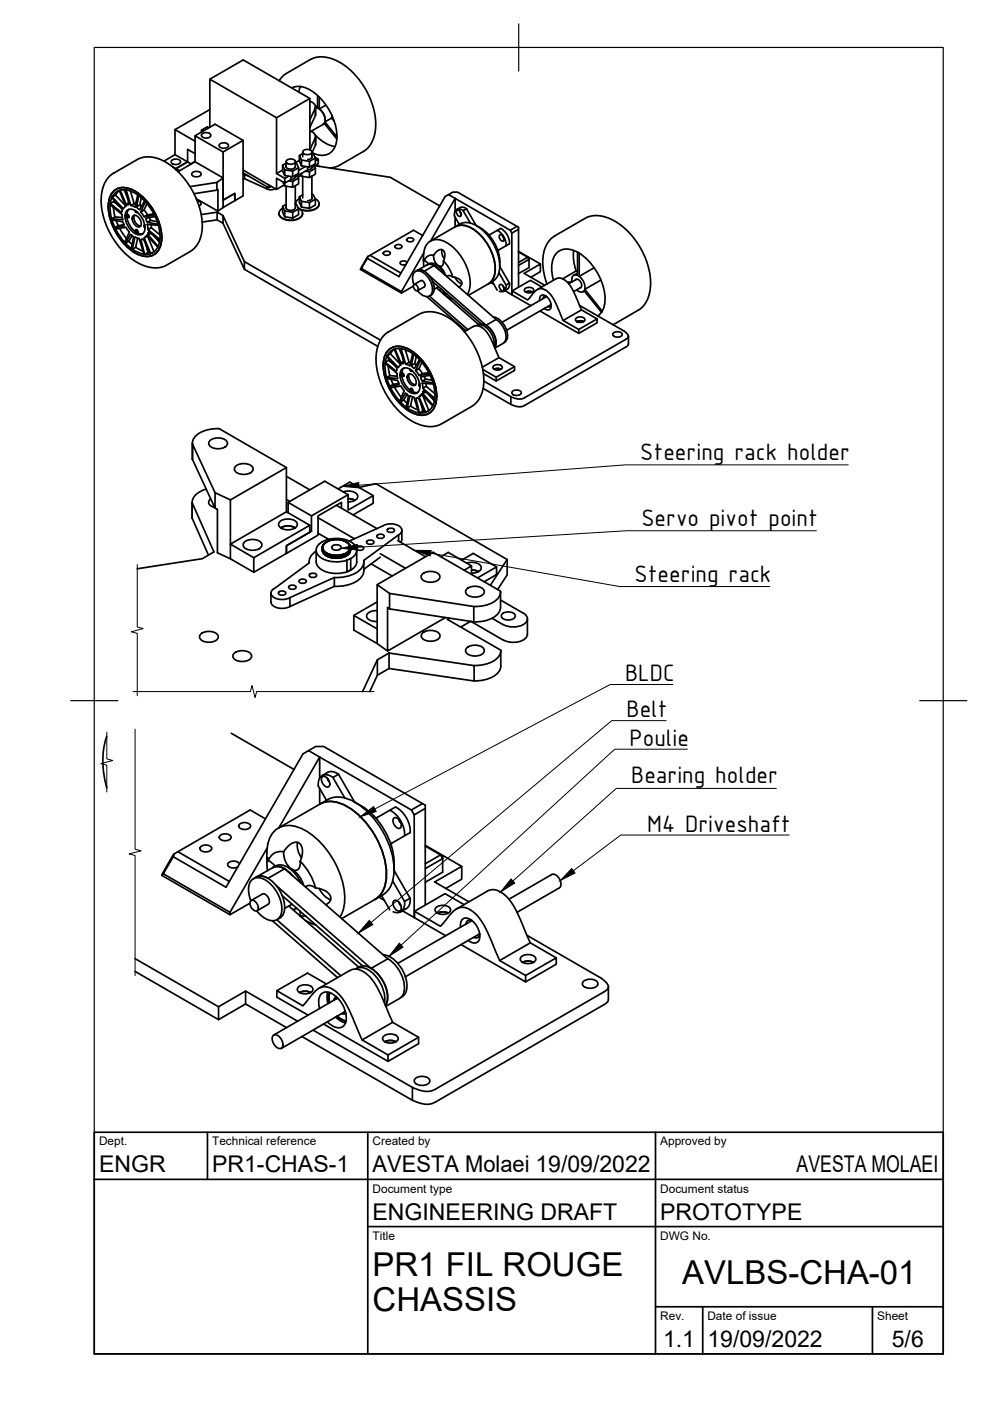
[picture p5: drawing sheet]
<svg xmlns="http://www.w3.org/2000/svg" width="210mm" height="297mm" viewBox="0 0 210 297" stroke-linecap="round" stroke-linejoin="round" font-family="sans-serif">
<!-- layer: Visible -->
<g fill="none" stroke="#000" stroke-width=".36">
<path d="M44.5 16.8l7.1-4.1 14.1 8.2v10.9l1.2-2.7v1.6l-.8 1.8h.3l.5 1v1.2l-1.3 .7M59.2 17.1l.8-1 .7-.5 5.1-3 1.4-.5h1.7l1.4 .3 1.3 .6 2.1 1.3 1.9 1.9 2 2.8 1.4 3.2 .6 2.6v2.7l-.6 2.4-.9 1.3-.9 .8-5.4 3.2-.9 .3-1.1 .1M61.9 18.6a4.4 4.4 0 0 1 4.4 .8 12 12 0 0 1 5 10.9 3.1 3.1 0 0 1-4.3 2.4l-.8-.3M63.7 18.3l-.3 1.2M23.2 37.4l.8-.6 5.2-3 1.6-.5h1.6l1.4 .4 1.4 .7 1.7 1.2 1.7 1.7 1.6 2.1 1.4 2.6 .8 2.2 .4 2.3v2.5l-.5 1.9-.8 1.4-1 .9-5.3 3.1-1.6 .5-1.7-.1-1.5-.4-1.7-.9-1.5-1-1.7-1.7-1.5-2.1-1.2-2.3-1-2.7-.3-2.3v-2.2l.6-2.2zM36.4 34.1a1.25 1.25 0 0 1 1.9 .2 1.16 1.16 0 0 1-2 0zM37.1 32.8l2.7 1.5M37.1 27.5l4.3 2.4M39.8 34.3l.7 .5M39.8 34.3l-2.5 1.5-.8-.5M40.3 39.6l5.7-.9v1.6M40.7 36.7a1.25 1.25 0 0 1 2 .2 1.16 1.16 0 0 1-2.1 0z"/>
<path d="M41.4 32.6l-1.6-.9v2.6l-2.5 1.5v.2v-.2l.8 .4M41.4 34.3l5.9 3.4v4.7M41.4 28.8l4.2-2.5 5.9 3.5-4.2 2.4M41.4 34.3l-3.7 2.1M41.4 34.2l-.9 .5M42.8 28.5a1.25 1.25 0 0 1 1.9 .2 1.16 1.16 0 0 1-2 0zM43.1 27.8l-.4-.2v.4M44 26.9l-1.3 .7M44 26.9l.2 .3M44.5 27v-10.2l14.1 8.2v11.8l1.8 1M44.5 23.2l-7.4 4.3v5.3l-2.3 1.4M46.5 30.6a1.25 1.25 0 0 1 2 .3 1.16 1.16 0 0 1-2.1 0z"/>
<path d="M47.3 37.7l-1.3 1M51.5 36.1l7.1 4.1v-2.4l1.8 1v.6l1.7 .3v-1.2l-.9-.2M51.5 29.8v11.7l-1.7 1.1v-1.6l-2.5 1.4v-10.2l-5.9-3.4v5.5M51.5 36.7l5.5 3.1M51.9 37h-.3M51.9 37.9h-.3M52.8 37.4l-.9-.4v.9l4.7 2.1v-.4M57 39.2v.6l.5-.3M58.3 40l-.8 .2-.9-.2M59.9 36.1l-1.3 .7M59.9 35l.5 1M60 38.6l.4 .8"/>
<path d="M60.3 39.2l-1.7 1M60.4 36l1.7 .3v1.2l-1.7-.3zM60.7 34.6l-.8 .4v1.2l.5 1M60.7 34.3v1.2M60.7 39.5v4.7M60.7 35.1a.88 .88 0 0 0 1.3 .7l.3-.1 .3-.4M60.7 34.1a1.23 1.23 0 0 1 1.9 .2 1.14 1.14 0 0 1-1.9 0zM61.2 37.4l-.8 .4v1l1.3-.7M61.7 37.4v.7M62.1 36.3l1.2-.8v1.3l-1.2 .7M62.1 38.5l1.2-.8v1.3l-1.2 .7M62.6 34.3v1"/>
<path d="M62.6 37.2v.3M62.6 39.4v4.6M62.6 37.3l.1 .1M62.6 37.5a.89 .89 0 0 1-.9 .6M63.1 37.3l.2 .4M63.5 34l-.9 .5 .2 .1 .5 .9M63.8 37.2l-.6 .3M63.9 33.9l-.4-.9v1.2l.4 1v-1.3l1.7 .3M63.9 36.8v.6l-.2-.5M64.2 32.2v1M64.2 37.4v4.6M64.2 32.6l-.7 .4"/>
<path d="M64.2 32a1.23 1.23 0 0 1 1.9 .2 1.14 1.14 0 0 1-1.9 0zM64.8 35.3l-1.5 .8M64.8 36.3l.8 .1M65.2 36l-2.6 1.5v-.3M65.2 35.4v.6M65.7 25.4l1.2-2.6v1.7l-1.2 2.5M65.7 20.9l-7.1 4.1M65.7 21.5a1.56 1.56 0 0 1 1.2 1.3M66 27.8a1.4 1.4 0 0 1 .9 1.2M66.1 27.8l.1 .1M66.1 32.2v1.2M66.1 35.1v.5"/>
<path d="M66.1 37.3v4.8M66.1 35.3l.1 .1M66.1 33.1a.7 .7 0 0 1-.9 .7M66.2 35.5a.89 .89 0 0 1-1 .5M66.6 35.2l.3 .5v1.2l-1.3 .7M66.8 35.1l16 2.5 10.4 6.1M66.8 33.3l.7 .4M66.8 28.6l1.2 1.1 1.2 .8 1.8 .6M66.9 34.1l.6-.4v1l-1.3 .8v-.4M66.9 33.5l-1.3 .7v1.2l-1.7-.2M66.9 35.7l-1.3 .7v1.2l-1.7-.2M66.9 22.7v1.8"/>
<path d="M66.9 29v1.7M67 35l.8 .3M67.3 20.3v2.6M67.3 22.4l-.4 .3M67.3 22.9l-.4-.1a2.65 2.65 0 0 1 1.9 3.3l-.3 .2M67.7 20.6v2.5M67.7 23.1a2.95 2.95 0 0 1 1.2 2.7M68.5 26.3l.3-.2 2.6 3.3M68.5 26.4l-2.8 1.6M68.8 26.2l-.3 .2M69.1 22.3l-1.4 .8M70.4 24.5l-.1 .5"/>
<path d="M70.8 25.7l-.5-.7-1.4 .9 2.5 3.1M23.3 43.4l2.6 2.1 .1 1.1-2.3-.2 .7-.4M23.4 43.4v1.4l.3 1.6M23.7 41.9l-.3 1.2M23.7 41.9l2.2 2.5-.1 .4-.1 .2M23.7 46.6l2.3 .4 .3 .9-1.9 .3zM23.8 41.8l2.4 2.4 .5-.5M24.1 43.9l.3 2.1M24.1 40.6a3.6 3.6 0 0 1 4.5-.1 12.2 12.2 0 0 1 5.6 10.9 3.2 3.2 0 0 1-4.7 2.7 11.9 11.9 0 0 1-6.5-11.3l.3-.9zM24.2 42.4l-.1 .3M24.4 46l1.5 .1M24.5 48.5l2.2-.3 .7 1"/>
<path d="M24.5 41.4l-.7 .4M24.5 41.4l2.1 2.2M24.5 48.5l.9 1.5 1.1 1.4 .9-2.2M24.6 46.8l.5 1M25.3 40.4l-.8 1M25.3 43.7l-1.2-1-.7 .4 2.3 1.9 .1-.1M25.3 40.4l1.4 3.3M25.3 40.4l-1 .6-.5 .8M25.4 48.4l1.4 2.2M26.3 47.6l-1.2 .2-.7 .4M26.3 40.2l.7 1.5M26.7 40.3l1.5 .4 1 .6"/>
<path d="M26.8 40.3l.9 3.3 .7-.4-.8-2.7M26.8 44.8a1.47 1.47 0 0 1 2.3 .2 4 4 0 0 1 1.4 4.4 1.47 1.47 0 0 1-2.4-.2 4 4 0 0 1-1.3-4.4zM26.8 45.7l.3 .1v.3l-.3-.1zM26.9 46.1l.6 1.6 1.1 1.4M27.1 45.5l-.1 .1M27.1 45.5l-.3 .2M27.3 43l-.5 .3-1.3-3 1.1-.1 .8 3.1-.2 .1-.4-.1M27.3 46h.1M27.3 44.4l-.3 .5-.1 .8 .1-.2h.2l.2 .4v.2h-.3l.3-.2M27.3 51.2l.7 .6M27.7 49.7l.6 .6-.5 2.4-1.2-1.1zM27.7 43.6l.9 .3"/>
<path d="M28 49.9l-.7 1.3-.7 .4M28.1 52.8l1 .6 1.4 .5M28.3 45.7a1.57 1.57 0 0 1 1.4 2.4 1.57 1.57 0 0 1-1.4-2.4zM28.5 43.2h.3M28.5 45.6a1.77 1.77 0 0 0 1.3 2.3M28.7 44.6l.1 .4 .2-.1M28.7 48.9l.2 .2v.2l-.2-.1zM28.7 48.9l.2-.2h.1l.3 .4-.1 .2h-.2l.3 .2 1 .1M28.8 52.4l1.5 .9M28.9 48.7v.1M29 45h.2M29 48.7l-.3 .2"/>
<path d="M29.1 45h-.2M29.2 49.2h.1M29.2 41.3l-.6 2.6M29.2 50.5l-.4 1.9M29.3 49.2l-.4 .1M29.4 41.5l1.3 1.1M29.4 41.5l-.4 2.3 .7-.4 .3-1.5M29.5 50.6l1 3.3M29.5 50.6l-.9-.4-.5 2.6 .7-.4M29.7 43.4l.3 .4M29.8 44.9l.8 1.1M29.9 50.8l.3-.1 .3 .2 1.3 2.9"/>
<path d="M30.1 50.7l-.2 .1 .8 3.1M30.6 44.5l.7 1.1M30.6 42.6l-1 1.9-.6-.7M30.7 47.6l-.1 .2M30.7 47.7l-.2 .1M30.7 47.9l-.2 .1 .3 .3M30.8 42.8l-1 2.1 .7-.4 .7-1.3M30.8 42.7l1.1 1.4 .9 1.5-2.2 .4 .7-.4 1.3-.3M31 52l.4 1.5-.7 .4M31.1 49.9l-.5 .5M31.1 49.9l2.4 2.5-.5 .7-1 .7M31.2 50.1l-.6 .3 1.4 3.4"/>
<path d="M31.3 47.1l-.3-.8 1.9-.4 .6 1.7M31.3 50.2l1.4 3.2M31.4 48.7l-.2-1.1 2.4 .2 .3 1.5v1.5l-2.5-2.1 .7-.4 1.8 1.5M31.4 53.5h.3M31.7 46.1l.3 .6M31.8 53.8l-1.1 .1M32 49.5l-.6 .3v-.4l.2-.2 2.3 1.8-.4 1.2-2.1-2.4M32 47.6l.1 .7M32.7 53.4l-.7 .4M32.7 50l1.1 1.4M32.7 53.3v.1M33.3 47l-1.3-.3-.7 .4 2.2 .5"/>
<path d="M41.1 41.1l4.9-.8 .2-.1v4.6M41.6 42.1l4.6 2.7 3.6-2.2v-1.6l-2.5 1.4v1.6M41.8 42.6h.3a.51 .51 0 0 1 .5 .3 .51 .51 0 0 1-.1 .6l-.3 .1M46 46.6l1.3 .7v-1.6l4.5 9.8M46 45l-3.3 .5M47.3 47.3l4.5 9.8v-1.6l28.9 16.6M47.3 45.7l-1.3-.7v1.6l-3.1 .5M51.8 57.1l28.3 16.3M59.1 45.2v.1M59.1 45.3a2.21 2.21 0 0 0 2.5 1.4 2.21 2.21 0 0 0 2.6-1.4M59.9 43.8l.5 .9M60.4 44.7l1.7 .3v1.2l-1.7-.2z"/>
<path d="M60.7 43.3l-.8 .5v1.2l.5 1M60.7 43.8a.88 .88 0 0 0 1.3 .8l.3-.2 .3-.3M62.1 45l1.2-.7v1.2l-1.2 .7M62.6 43.3h.2l.5 1M62.7 43.3h.1M62.7 43.2v.1M63.2 44.1a1.13 1.13 0 0 1 .9 1 1.13 1.13 0 0 1-.7 1.2 3.6 3.6 0 0 1-4.1-.5 1.05 1.05 0 0 1 .6-1.6M63.5 42.1a1.27 1.27 0 0 0-.8 1.2M63.9 42.7l-.4-1v1.2l.4 1v-1.2l1.7 .3M64.1 45.2v.1M64.2 41.3l-.7 .4M66.1 41.2l.3 .1 .5 .9v1.3l-1.3 .7"/>
<path d="M66.1 41.8a.7 .7 0 0 1-.9 .8M66.8 42.1a1.14 1.14 0 0 1 .9 1.2 1.14 1.14 0 0 1-1 1l-1.5 .3-1.1-.1-.9-.4M66.9 42.2l-1.3 .8v1.2l-1.7-.3M67.6 43.2v.1M67.7 43.3a2.4 2.4 0 0 1-2.9 1.4l-1-.2M76.4 57.1l8.7 5 2.5-1.4M77.9 54.8l-1.3 2.1 8.5 4.9M78 54.4l.5-.3 6.5 3.8M78 54.4l-1.6 2.7 .2-.2M81.3 53.5l.7-.2a.54 .54 0 0 1 .7 .6l-.7 .2a.54 .54 0 0 1-.7-.6zM83.8 52.1l.7-.3a.54 .54 0 0 1 .7 .6l-.7 .3a.54 .54 0 0 1-.7-.6zM86.3 50.7l.7-.3a.54 .54 0 0 1 .7 .6l-.7 .3a.54 .54 0 0 1-.7-.6z"/>
<path d="M86.3 55.7a.87 .87 0 0 0-1.5 .1 .91 .91 0 0 0 1.3 .3M87.9 57.7a2.07 2.07 0 0 1 2.8 1 3.8 3.8 0 0 1 .8 3.6 1.51 1.51 0 0 1-2.5-.2l-.5-.5 1.5-.8a.86 .86 0 0 0-.8-1.3l-1.4 .8a2.6 2.6 0 0 1 .1-2.6zM88.1 57.6l2.5-1.5a1.94 1.94 0 0 1 2.7 .7l.8 1.3M89.6 49.9l-1.9-1.1-9.2 5.3M89.8 55.3a5.4 5.4 0 0 1 .9-3.7 3.2 3.2 0 0 1 4.3 0 10.5 10.5 0 0 1 4.6 9.6l-.5 1.2M89.8 53.6l-4.7 8.2M90 55.2l.9 .8M91 58.4l12.1 10.6 2.1-1.3M91.7 59.7l10.3 9M91.9 54.1a1.67 1.67 0 0 0-1.9 1.2l-.1-.5v1.7M91.9 54.1a2.56 2.56 0 0 0 1.1 2.3M91.9 54.1l1.1-1.1h.9l.3 .4 .1 .5-.3 1.4"/>
<path d="M92.1 56.3a1.49 1.49 0 0 0-1.5-.2 2.2 2.2 0 0 1 2.5 1.1M92.6 56.2l.4 .1M93 56.3l.7 .7 .8 1.4M93.7 52.9v.8l.5 1.2M94 55.3l1.2 1.6 .8 1.8M94 55.3v.6a.64 .64 0 0 1-1 .5M94.7 58.6a.93 .93 0 0 1 1.3 .1M95.1 41.3l.9-.6h1l12.9 7.5v12.7M96 58.7l1.1 .3 .7 .6 .1 .7-.6 .6M96.3 45.7l1.1 1.9M96.5 58.8l.7 1 .7 .4M96.5 42.1l-1.4-.8-.7 .4-9.8 16.9-6.7-3.8 .1-.4"/>
<path d="M96.5 42.1l-5.2 9M96.5 42.1l11.7 6.7M96.5 42.1v2.6M96.5 46.1v2M96.5 48.1a3.8 3.8 0 0 1 5.3 .2 10.7 10.7 0 0 1 4.1 8.9 3.4 3.4 0 0 1-2.4 3M96.5 48.1l-5.3 3M96.6 48.1a4 4 0 0 1 4.2 .8 10.7 10.7 0 0 1 4.2 8.9 3.1 3.1 0 0 1-1.4 2.4M96.8 44.6a.76 .76 0 0 1 .8 .4 .76 .76 0 0 1-.1 .9l-.6-.5zM97.5 44.8l.2 .4M97.5 44l-.7 .4M97.5 44a1.31 1.31 0 0 1 1.4 .3M98.2 44.7a1.1 1.1 0 0 0-1.4-.3 1.1 1.1 0 0 0-.5 1.3"/>
<path d="M98.9 44.3l-.7 .4 1.5 2.6M98.9 44.3l2 3.5M101 47.8a9 9 0 0 1 5 8.6M103.9 49.7l-.3 .1M104 59.9l.7 .4M104.4 59.7l1 1.8M105.4 48.8a3.6 3.6 0 0 1 1.9 3.3M105.7 53l-.1 .2M105.9 49.9a.76 .76 0 0 1 .8 .3 .76 .76 0 0 1-.1 .9l-.6-.4zM106 56.5l2 3.5-.7 .4-1.5-2.6M106.1 48.4l-2.4 1.5M106.1 48.4a3.6 3.6 0 0 1 1.9 3.3l-2.5 1.4"/>
<path d="M106.6 50l.2 .5M108.5 49.4v13.1M109.6 48l-1.4 .8 .3 .6 1.4-.8M109.9 56.3l2.3-1.3v-.3l-.3-.2 .3 .5v1.7l-2.3 1.3M109.9 53.3l4.7 2.7M109.9 53.4l2 1.1-2 1.2M112.5 58.8l2.1-1.2v-1.6l-3.5 2 4.4 2.5M117.3 59.4a6.3 6.3 0 0 1 .7-5.8 3.4 3.4 0 0 1 4.1-.3 12 12 0 0 1 6.1 11.2 3.5 3.5 0 0 1-1.5 2.5M121.6 53.1v1.7l.6 2.6M122 59.3a1.01 1.01 0 0 1 1.3 1.1v.3l-.3 .3M122.2 57.5l-2.9 1.6M122.2 59.2l-1.6 1"/>
<path d="M122.4 57.4l-.2 .1M122.4 57.9l-.8 .5M122.5 58.4a.94 .94 0 0 0-1.2 .2 .94 .94 0 0 0 0 1.2h-1M122.8 58.6a2.94 2.94 0 0 1 1.2 2.7M126 56.8l-3.2 1.8v-4.9l-.3-.2-.1 4.9M127.4 59.4l-3.4 1.9M81.4 71.1l.8-.6 6.5-3.8 1.1-.5 1-.1 1.7 .1 1.4 .5 1.8 1.1 1.9 1.5 1.7 2 1.5 2.6 1 2.3 .7 2.9 .1 2.1-.4 2-.6 1.4-1.4 1.4-7.4 4.2-1.2 .3-1.6-.2-1.9-.6-1.5-.9-2.2-1.8-1.8-2.2-1.5-2.7-.9-2.4-.4-2.4v-2.3l.5-2 .5-1.1zM81.6 77l2.6 2.1 .1 1.1-2.4-.2-.2-1.5zM82 75.6l2.1 2.4v.5l-.2 .1M82 75.6l-.3 1.2M82.3 77.6l.4 2M82.3 74.2a3.6 3.6 0 0 1 4.6 0 12.2 12.2 0 0 1 5.6 10.8 3.2 3.2 0 0 1-4.7 2.7 11.9 11.9 0 0 1-6.5-11.3l.2-.8z"/>
<path d="M82.4 76v.4M82.7 79.6l-.8 .4M82.7 79.6l1.5 .2M82.8 75l-.7 .4 2.4 2.5 .5-.5-1.4-3.4-1 .7-.5 .7M82.8 75l2.1 2.3M83.5 74.1l-.7 .9M83.6 77.4l-1.2-1-.7 .4 2.2 1.8h.2M84.6 73.9l.7 1.5M85 73.9l1 3.3 .7-.4-.8-2.6M85 73.9l1.5 .5 1 .6M85.1 78.4a1.47 1.47 0 0 1 2.3 .2 4 4 0 0 1 1.3 4.4 1.47 1.47 0 0 1-2.3-.2 4 4 0 0 1-1.3-4.4zM85.1 79.4l.2 .1v.3l-.2-.2z"/>
<path d="M85.1 61.8v.3M85.2 79.3h.1M85.2 79.7l.6 1.7 1.1 1.3M85.3 79.1v.1M85.4 79.2l-.2 .1 .1-.2 .2 .1 .2 .3v.2l-.3 .1M85.6 76.7l-.6 .3-1.2-3 1.1-.1 .7 3.1-.2 .1-.4-.1M85.6 79.6l.1 .1M85.6 78l-.3 .6-.1 .7M85.7 79.6l-.4 .2M86.6 79.3a1.57 1.57 0 0 1 1.4 2.4 1.57 1.57 0 0 1-1.4-2.4zM86.7 76.8l.4 .1M86.8 79.3a1.77 1.77 0 0 0 1.3 2.3"/>
<path d="M86.9 78.3l.2 .4 .1-.2M87.3 78.7h.2M87.4 78.6l-.2 .1M87.5 75l-.6 2.6-.9-.4M87.7 75.1l-.5 2.4 .7-.4 .3-1.5M87.7 60.4a.76 .76 0 0 1 .8 .4 .76 .76 0 0 1-.1 .9l-.6-.5zM87.7 75.1l1.2 1.1M87.9 77.1l.3 .4M88.1 78.6l.8 1M88.8 78.2l.8 1M88.9 76.2l-1 1.9-.7-.6M89.1 76.4l-1 2.2 .7-.4 .6-1.4"/>
<path d="M89.1 76.4l1.1 1.4 .8 1.5-2.2 .3 .8-.4 1.3-.2M90 79.8l.3 .6M90.5 62.9l8.3 7.2M91.1 62.8l8.1 7.1M91.1 62.8a1.85 1.85 0 0 0 .8-2.5 3.7 3.7 0 0 0-3.1-3.1l-.3 .1a1.49 1.49 0 0 1 1.4 .2l2.2-1.2 13.1 11.4M92.6 61l8.9 7.8M93 60.8l-.9 .5M93.6 61.3h.1M93.6 61.3l-.5 .2M94 61.7v.6M94 62.3l.3 .3M94 62.3h.7"/>
<path d="M94.7 62.9h.1M94.8 62.9l1.2 .5M98.4 70.3l2.4-1.2h.7l.7 .4 .9 .8 .8 1.3 1.9 4.2 3.3 1.9v.8l-3.9 2.3-2.7-1.6M101.1 69a2.08 2.08 0 0 1 2.5 1 4.3 4.3 0 0 1 1.1 3.3M101.5 68.8l-.3 .2M101.5 68.8a2.42 2.42 0 0 1 2.8 1.4 3.5 3.5 0 0 1 .6 3.4M102.4 78.3l2.8 1.7M103.1 69h.1M103.1 69a4.4 4.4 0 0 1 2 4.3l-.2 .4M103.5 60.2l-4.2 2.4M104.6 77.7a1.25 1.25 0 0 1 1.9 .2 1.16 1.16 0 0 1-2 0zM104.6 67.2a4.1 4.1 0 0 1 2.9 4.7l-.6 .7"/>
<path d="M104.8 78.3a1.57 1.57 0 0 1 1.4 0M105.2 67.7a4.3 4.3 0 0 1 1.9 4.5l-.4 .6-1.8 1M105.8 75.8l-3.5 2.1M105.9 60.4a.76 .76 0 0 1 .8 .4 .76 .76 0 0 1-.1 .9l-.6-.5zM106.6 60.5l.2 .5M107 61.6l1.6 .9M107.3 60.4a1.05 1.05 0 0 1-.3 1.2 1.05 1.05 0 0 1-1.1 .1M108 60a1.52 1.52 0 0 1-1.2 1.8M109.1 77.7l-3.9 2.3v.8M111.2 61.3a1.25 1.25 0 0 1 2 .2 1.16 1.16 0 0 1-2 0zM111.5 61.9a1.57 1.57 0 0 1 1.4 0M112.5 64.8l-3.9-2.3v-.8l3.3 1.9 1.3-1.6 .7-.6 .8-.2 1.1 .4 1 .9 .7 1.1 1.9 4.4 3.3 1.9v.8l-8.2-4.8"/>
<path d="M113.9 61.4l4.1-2.4 .7-.1 .6 .2 .9 .6 .9 1.2 2.2 4.8M114.4 63.7a.81 .81 0 0 1 .1-.8 .81 .81 0 0 1 .9-.3 2.42 2.42 0 0 1 1.3 2.8 .85 .85 0 0 1-1.3 0M114.9 60.8l-2.4-1.4-3.9 2.3M115.8 62.8a.51 .51 0 0 0-.7 .5M115.9 62.9l-9.5 5.4M116 60.2l-.8-2.9-.1-2.8 .6-2.3 1.1-1.6 .9-.6 7.1-4 1.3-.3 1.4 .1 1.6 .5 1.6 .8 1.4 1 1.4 1.4 2.3 3 .8 1.7 .8 2 .4 1.9 .1 2.3-.4 2.6-.5 1.1-.6 .8-.7 .7-5.7 3.3M116.8 64.6h.1a.51 .51 0 0 1-.8 .4M116.9 64.6l-9.5 5.4M122.1 67.6a1.25 1.25 0 0 1 1.9 .2 1.16 1.16 0 0 1-2 0zM122.2 61.5a1.1 1.1 0 0 0 1.6 .1M122.3 68.2a1.57 1.57 0 0 1 1.4 0M122.7 69.9l3.9-2.3v.8l-3.9 2.3"/>
<path d="M122.9 64.8l9.5 5.4 .8 .8v.5l-.5 .5-21.5 12.3-.6 .3h-.7l-1.6-.5v1.6l-5.9-3.4M123.2 60.9l-1.6 .9M123.8 61.6l3.8 4.6M123.9 61.7l-.3 .2M124 61.3l3.7 4.7-.1 .2M126.6 67.6l-3.3-1.9-3.9 2.3M130 70.7a1.25 1.25 0 0 1 1.9 .2 1.16 1.16 0 0 1-2 0zM133.2 71.3v1.7l-.4 .5-21.8 12.6-1.1 .1-1.6-.5M40.8 94v3.4M40.8 97.4l4.8 10.3 .5 .3v9.2l2.8 1.3 4.9 2.8 6.9-4v-1.6l5-2.9v-1.4l-11.9 6.8v3.1M40.8 97.4v-3.2l4.8 10.3v3.2M44.4 93.5a2.63 2.63 0 0 1 3.8 .3 1.63 1.63 0 0 1-2 1.4 1.63 1.63 0 0 1-1.9-1.4z"/>
<path d="M46.5 90.9a6.3 6.3 0 0 0-5.4 2l-.3 1.2M46.5 90.9l14.2 8.2M49.9 98.9a2.63 2.63 0 0 1 3.8 .4 1.63 1.63 0 0 1-2 1.3 1.63 1.63 0 0 1-2-1.3zM82 80.2l2.3 .5 .3 .9-2 .3zM82.8 82.2l2.2-.4 .7 1.1M82.8 82.2l.9 1.5 1 1.4 1-2.2M82.9 80.4l.5 1.1M83.6 82.1l1.5 2.1M84.6 81.3l-1.2 .2-.8 .4M84.9 85.2l1.2 1.1M85.6 84.8l.7 .7M85.6 84.8l-.7 .4 1-1.8 .7 .6-.5 2.3"/>
<path d="M86.3 83.6l-.7 1.2M87 82.5l.2 .2v.3l-.2-.2zM87 82.5l.2-.2 .1 .1 .2 .4v.1l-.2 .1 .3 .1 1 .1M87 86.1l-.7 .4M87.1 86.1l1.5 .8M87.2 82.3v.1M87.3 82.4l-.3 .2M87.4 82.9h.1M87.5 84.2l-.5 1.9M87.5 82.8l-.3 .2M87.8 84.3l1 3.2-1.5-.4-.9-.6M87.8 84.2l-.9-.3-.6 2.6"/>
<path d="M88.2 84.5l.2-.1 .4 .1 1.3 3M88.4 84.4l-.2 .1 .7 3.1M88.9 84.1l.5-.5 2.4 2.4-.5 .8-1.1 .6M89 81.3l-.1 .2M89 81.4l-.2 .1M89 81.5l-.2 .1 .2 .3M89.3 85.6l.3 1.6M89.5 81.2l2.4 .2 .3 1.6v1.4l-2.6-2.1 .8-.4 1.8 1.6M89.5 83.7l-.7 .4 1.4 3.3 .7-.4M89.5 81.2l.2 1.1M89.6 83.8l1.3 3.2M89.6 87.2l-.7 .4"/>
<path d="M89.7 87.2h.2M90.1 87.5l-1.1 .1M90.2 83.1l-.5 .3v-.4l.2-.2 2.3 1.9-.4 1.2-2.1-2.5M90.3 81.3l.1 .6M91 83.7l1.1 1.3M91 87h-.1M91.6 80.6l-1.3-.2-.8 .4 2.3 .4-.6-1.6-2 .3 .3 .9M102.6 80.8l5.7 3.3M108.6 83a1.25 1.25 0 0 1 1.9 .3 1.16 1.16 0 0 1-2 0zM40.7 109.9v-3.3l4.7 10.4-2.5 1.5-13.8 2.1M40.7 106.5v3.4M40.7 109.9l3.5 7.8"/>
<path d="M43.7 103.7a3.5 3.5 0 0 0-3 2.9M44.7 105.8a.9 .9 0 0 0-.4 1 .9 .9 0 0 0 .8 .7l.4 .1M45.6 104.5l3.3 1.5M48.9 106v9.4l11.8-6.9 5 2.9M48.9 106l11.8-6.9v9.4M51.8 115a2.63 2.63 0 0 1 3.7 .3 1.63 1.63 0 0 1-2 1.4 1.63 1.63 0 0 1-1.9-1.4zM53.8 118.2l-4.9-2.8v3.1M59.3 110.7a2.63 2.63 0 0 1 3.7 .3 1.63 1.63 0 0 1-1.9 1.3 1.63 1.63 0 0 1-2-1.3zM59.5 111.9a3 3 0 0 1 3.1 0M60.7 101l5 2.9M60.7 105.9l.7 .4M61.1 106.5l4.9 2.9"/>
<path d="M65.5 119.1v.3l-7.4 5.4M65.7 112.4l.3 .2M67 116.8a2.66 2.66 0 0 0-1.5 2.6M67 116.7v2.4a3.4 3.4 0 0 0 3.5 2.4 5.2 5.2 0 0 0 4.9-1.6l.2-.8v-2.4M67.4 113.1l2.3 1.2M67.4 109.8l7.7 4.4M67.7 115.4a1.77 1.77 0 0 0 .6 3 6.8 6.8 0 0 0 5.3 .4M68.3 114.9l-.7 .5M68.3 114.9a6.1 6.1 0 0 1 7 .8 1.81 1.81 0 0 1-.9 2.7M68.3 115.9l.2 .1h-.2v.6M68.3 116.1l.2 .1-.2 .1v.5M68.3 116.3h.2l-.1 .6"/>
<path d="M68.4 115.8l.1 .1h-.2l.2 .2h-.2v.6M68.4 116.9h.1M68.4 116.4h.1l-.1 .6M68.4 116.5h.2l-.1 .6M68.5 115.6l.1 .1-.2 .1M68.5 117.1h.1M68.5 116.6h.1l-.1 .6M68.5 115.5l-.1 .4M68.5 116.7h.2l-.1 .6M68.6 115.4l-.1 .2M68.6 116.8h.1v.6M68.7 115.3l-.1 .2"/>
<path d="M68.7 116.9h.1v.6M68.7 115.2v.2M68.8 117h.1v.6M68.8 117.5h.1M68.9 115.1l-.2 .2M68.9 117.1h.1v.6M69 115l-.1 .2M69 117.1h.1v.6M69 117.7h.1M69.1 114.9l-.1 .2M69.1 117.2h.1v.6M69.2 117.3h.2v.6"/>
<path d="M69.2 114.9l-.1 .1M69.3 114.8l-.1 .1M69.4 117.4h.1v.5M69.5 114.8l-.2 .1M69.5 117.4h.2v.7M69.6 118l.1 .1M69.7 117.4v.7M69.8 118.1h.1M69.8 117.5v.6v-.6h-.1M69.8 117.6l.2-.1v.7M70 117.5l-.1 .6M70 117.6h.1v.6"/>
<path d="M70.1 117.6v.6M70.3 117.6v.7v-.7l-.2 .1M70.3 117.7h.1v.5M70.4 115.9a1.25 1.25 0 0 1 1.9 .2 1.16 1.16 0 0 1-2 0zM70.4 117.7v.5M70.5 117.7h.1v.6M70.6 117.7l.1 .6M70.7 117.8l.1-.1v.6M70.8 117.7v.6M71 117.7v.7v-.7l-.1 .1M71.1 117.8l.1-.1v.6M71.2 117.7v.7l-.1-.1"/>
<path d="M71.2 117.8l.2 .6M71.3 117.7l.1 .7M71.3 107.1l8.6 5M71.5 117.7l.1 .7-.2-.6M71.7 117.7l.1 .6-.2-.5M71.7 103.7l2.5-1.5 4.9 2.9M71.9 117.7l.1 .6-.1-.6-.1 .1M72 117.8l.2 .5M72.1 117.7h.1v.6M72.2 117.7h.1v.6l-.1-.6M72.4 107.7v-1.2l-5 2.9v4.1l-6.7 3.8v-1.6l5.3-3.1M72.4 117.6l.1 .1v.5l-.2-.5"/>
<path d="M72.6 117.6h.1v.6l-.2-.5M72.7 117.6v.5h.1M72.7 117.5l.2 .1v.5M72.8 104.3a2.47 2.47 0 0 1 3 .8 1.37 1.37 0 0 1-1.5 1.3h-.5M72.9 117.5h.1v.6h-.1v-.5M73 117.4h.2v.6h-.2v-.5M73.2 114.7l-2-.4-1.7 .4M73.2 117.4h.1v.5M73.2 117.9h.1M73.3 114.8h-.1M73.3 117.4l.1-.1v.6M73.3 117.9h.1"/>
<path d="M73.4 114.9h.2M73.4 114.9h-.1M73.4 117.3l.2-.1v.6h-.2M73.6 115h.1M73.6 118.8l.8-.4v2.4l-.8 .4zM73.6 117.2l.1-.1-.1 .6M73.7 117.1l.1-.1v.6h-.1M73.7 115.1h.1M73.8 115.2h.1M73.8 104.9l-4.9-2.9-7.8 4.5v2.2M73.8 117h.1l-.1 .5M73.8 105.7l1.5 .4"/>
<path d="M73.9 117l.1-.2v.6M73.9 115.3h.1M73.9 117.4h.1M74 115.4h.1M74 116.8v.6M74.1 116.8v-.1v.5M74.1 115.5h.1M74.1 115.6h.1M74.1 117.2h.1M74.1 116.7l-.1-.1h.2v.5M74.2 117.1h-.1M74.2 116.6v-.2v.6"/>
<path d="M74.2 116.1h.1zM74.2 116h.1zM74.2 115.7h.1M74.2 116.4l.1-.1-.1 .6M74.2 115.8h-.1h.2M74.2 117h.1M74.3 116.3h-.1l.1-.1v.6M74.3 115.9h-.1h.1M74.3 116.8h.1M74.3 116.2h-.1l.1-.1v.6M74.3 116.7h.1M74.9 109.2l4.2-2.5v-1.6l-5.3 3v-3.2l-7.8 4.5v3.2"/>
<path d="M75.5 116.1a1 1 0 0 1 1.6 .1 .91 .91 0 0 1-1.5 .2M76.1 103.3l3.6-.7 27.8 16v3.3l-2 3.1M77.1 119.1v1.9M77.8 114.8l.7-.3a.57 .57 0 0 1 .7 .6l-.7 .3a.57 .57 0 0 1-.7-.6zM78.7 119.6l4.4 2.5M79.9 113.5l.8-.3a.57 .57 0 0 1 .7 .7l-.7 .3a.57 .57 0 0 1-.8-.7zM80.6 117.4l5.4 3.1M80.6 118.1l-3.5 2.6M82.1 112.3l.8-.3a.57 .57 0 0 1 .7 .6l-.7 .3a.57 .57 0 0 1-.8-.6zM84.4 114.6l5.8 3.4M84.5 113.4l-7.4 5.4a3.4 3.4 0 0 1-2.8 3.2l-2 .4h-1.4M84.5 113.4v1.3"/>
<path d="M84.5 113.4a1.02 1.02 0 0 0 .7-1 1.02 1.02 0 0 0-.7-.9 3.7 3.7 0 0 0-3.3 0l-7.2 3.2M85.2 112.4v1.9M85.2 114.3l-.3 .7M93.5 118l1.5-.9 5 2.9M97.9 118.8l2.4-1.5 5 2.9M99 119.4a2.47 2.47 0 0 1 3 .8 1.37 1.37 0 0 1-1.5 1.3h-.5M107.5 118.6l-3.5 5.5M42.5 134.5a2.63 2.63 0 0 1 3.8 .3 1.63 1.63 0 0 1-2 1.4 1.63 1.63 0 0 1-2-1.4zM49.6 138.6a2.63 2.63 0 0 1 3.7 .3 1.63 1.63 0 0 1-1.9 1.4 1.63 1.63 0 0 1-2-1.4zM57.4 125.8v1.8a2.44 2.44 0 0 0 3.1 1.3l1-.3M58.1 124.8a1.02 1.02 0 0 0-.7 .9 1.02 1.02 0 0 0 .7 1 3.7 3.7 0 0 0 3.4 0M59.1 125.6l.7-.3a.57 .57 0 0 1 .7 .6l-.7 .3a.57 .57 0 0 1-.7-.6z"/>
<path d="M61.3 124.3l.7-.3a.57 .57 0 0 1 .7 .7l-.7 .3a.57 .57 0 0 1-.7-.7zM61.5 126.7l9.4-4.3v1.9l-9.4 4.3zM63.4 123.1l.8-.3a.57 .57 0 0 1 .7 .6l-.7 .3a.57 .57 0 0 1-.8-.6zM65.6 121.8l.7-.3a.57 .57 0 0 1 .8 .7l-.8 .2a.57 .57 0 0 1-.7-.6zM75 130.5l5 2.8M77.2 121a3.6 3.6 0 0 1-3 2.9l-1.9 .4h-1.4M80 127.6l-5 2.9v3.1l5 2.8M80 133.3v3.1l2.2 1.6M80 124l2.6 1.8M80 129.5h-.9a1.22 1.22 0 0 0-1.3 1.4 2.32 2.32 0 0 0 2.2 .9M80 139.9l-3.1 6.7M82.5 138.5l18 2.6v3.3l-18-2.7z"/>
<path d="M82.5 138.5l-2.5 1.4v3.3l-1.6 3.4M82.6 129.1v-3.3l17.9 2.8v3.3l-17.9-2.8-.4-.3v9.2l12.1-7.1M89.5 121.8a2.63 2.63 0 0 1 3.8 .3 1.63 1.63 0 0 1-2 1.4 1.63 1.63 0 0 1-2-1.4zM89.5 134.3a2.63 2.63 0 0 1 3.8 .3 1.63 1.63 0 0 1-2 1.4 1.63 1.63 0 0 1-2-1.4zM95.3 131.1l-.4 .2 11.3 6.5M98.4 120.9l1.6-.9v1.8M98.9 137.4a2.63 2.63 0 0 1 3.8 .4 1.63 1.63 0 0 1-2 1.3 1.63 1.63 0 0 1-2-1.3zM98.9 124.9a2.63 2.63 0 0 1 3.8 .4 1.63 1.63 0 0 1-2 1.3 1.63 1.63 0 0 1-2-1.3zM99.8 131.7l-2.1 1.3M100 120.8l1.5 .4M101.3 122.5l4-2.3v1.6l-2.6 1.5M104.4 131.1l2.3 1.3"/>
<path d="M106.1 125.3l-14.3-8.2-11.8 6.9v9.3M106.1 125.3a3.1 3.1 0 0 1-2.6 2.9l-1.7 .3-1.3 .1M106.1 127.2l4.9 2.8a1.29 1.29 0 0 1 .8 1.2 1.29 1.29 0 0 1-.9 1.2 4.7 4.7 0 0 1-4.2 0M106.1 128.8a3.3 3.3 0 0 1-2.7 2.6l-1.7 .4h-1.2M106.1 125.5v3.3M106.2 138v3.2a3.4 3.4 0 0 1-2.7 2.7l-1.7 .4-1.3 .1M106.2 137.8a3.3 3.3 0 0 1-2.6 2.8l-1.8 .4-1.3 .1M106.4 130.2a1.95 1.95 0 0 1 2.8 .3 1.29 1.29 0 0 1-1.7 .9 1.14 1.14 0 0 1-1.2-.9zM111.8 131.2v3.3a2.65 2.65 0 0 1-3 1.7l-1.1-.1-1-.4-6.8-3.9M22.6 156.1l-.6 2.4-.2 2.5 .2 2.8 .6 3.2M49 155.5l13.3 7.6M65.4 159.1l1.6-.8h1.6l21.6 12.4v21.2"/>
<path d="M82.5 141.7l-2.5 1.5M42.5 179.6a1.56 1.56 0 0 1 2.4 .3 1.45 1.45 0 0 1-2.5 0zM46.6 177.2a1.56 1.56 0 0 1 2.4 .3 1.45 1.45 0 0 1-2.5 0zM50.7 174.8a1.56 1.56 0 0 1 2.4 .3 1.45 1.45 0 0 1-2.5 0zM56.3 173.6l-3.3-1.9-15.3 8.9M56.6 179.8l-7.8 13.6M63.1 178.6a4.2 4.2 0 0 0 .8 3.3M67.8 160.5l-2.4-1.4-1.2 .7-16.3 28.3-11.2-6.5 .3-.6M67.8 160.5l-8.7 15M67.8 160.5l19.4 11.2M67.8 160.5v4.5M67.8 167.2v3.3"/>
<path d="M67.8 170.5l-8.8 5.1M67.9 170.5a6 6 0 0 1 6.3 .8 18.2 18.2 0 0 1 7.7 14.6 5.6 5.6 0 0 1-2.4 4.8M68.4 164.6a1.45 1.45 0 0 1 1.3 2.2 1.45 1.45 0 0 1-1.3-2.2zM69.4 165l.4 .8M69.5 163.8a2.1 2.1 0 0 1 2.3 .4M69.5 169.5a6 6 0 0 1 6.3 .9 18.2 18.2 0 0 1 7.7 14.6 5.9 5.9 0 0 1-4 5.7l-7 4.1M69.5 169.6l-1.7 .9M69.5 163.8l-1.2 .7M70.6 164.8a1.84 1.84 0 0 0-2.3-.4 1.84 1.84 0 0 0-.8 2.2l1.7 3.1M71.8 164.2l-1.2 .7 2.5 4.3M71.8 164.2l3.4 5.9M75.3 170.1a15.1 15.1 0 0 1 8.2 14.3"/>
<path d="M80 173.3l-.3 .1M82.7 171.8a6.1 6.1 0 0 1 3.1 5.4M83.1 178.7l-.3 .3M83.6 173.4a1.45 1.45 0 0 1 1.2 2.2 1.45 1.45 0 0 1-1.2-2.2zM83.8 171.1l-4.1 2.4M83.8 171.1a6.1 6.1 0 0 1 3.2 5.4M84.6 173.8l.4 .7M87 176.5l-4.2 2.4M87.8 172.8v21.7M89.6 170.4l-2.4 1.3 .6 1.1 2.4-1.4M90.2 179.2l7.7 4.5M90.2 179.4l3.2 1.9-3.2 1.8"/>
<path d="M34.3 185.6l14.5 8.3 4.2-2.4M36.7 181.6l-2.1 3.7 14.2 8.1M37 181l.7-.4 10.9 6.3M37 181l-.2 .1-2.5 4.5 .3-.3M48.8 193.4v.5M50.8 183.2a1.49 1.49 0 0 0-2.5 .1 1.45 1.45 0 0 0 2.1 .5M53.2 191a4.5 4.5 0 0 1 0-4.2 2.29 2.29 0 0 1 3.3-.1 7.3 7.3 0 0 1 3.1 7.1 2.05 2.05 0 0 1-3.3 1l-1.9-1.7M53.3 190.9a1.45 1.45 0 0 1 1.2 2.2 1.45 1.45 0 0 1-1.2-2.2zM55.6 189.6a1.45 1.45 0 0 1 1.3 2.1l-2.4 1.4M55.6 189.6l-2.4 1.3M56.6 180.9v1.7M56.6 180.9a5.8 5.8 0 0 1 2.8-5.5 7.2 7.2 0 0 1 7 1.8 18.3 18.3 0 0 1 6.7 13.8 7 7 0 0 1-1 3.4"/>
<path d="M56.9 182.5l-.2-.7-.1 1.2 .1 1.6M57.8 195.2l13.8 12.1M57.8 183.9a2.84 2.84 0 0 1 3.9 .5l1.2 1.2 .9 1.6M57.8 183.9l-4.1 2.4M57.9 183.9a3.2 3.2 0 0 1 3.5 1.1l.7 .7M57.9 183.9a2.42 2.42 0 0 1 2.5 .3M58.3 183.7l-.5-.6-.9-.6a2.75 2.75 0 0 1 3.3-1.9 4.1 4.1 0 0 0 2.1 3.9 1.35 1.35 0 0 0 1.3-1.9 13.9 13.9 0 0 1 3.4 5.7l1.4 .3 1 .6a1.44 1.44 0 0 1 .7 1.4 1.44 1.44 0 0 1-1 1.2M58.5 187.7l20.2 17.6 3.5-2M58.7 195l13.6 11.9M58.7 195a2.82 2.82 0 0 0 1.6-3.5 7.5 7.5 0 0 0-4.2-5.6l-1.2-.1-.6 .2a2.42 2.42 0 0 1 2.5 .2l3.5-2 21.9 19.1M59.8 189.9l17.1 14.9M60.1 180.6l.7-.9 1-.9 .8-.2 .8 .1 .5 .6 .2 1-.1 1.1-.4 1.2"/>
<path d="M61.2 192.1l14.9 13M61.3 184a5.3 5.3 0 0 1 3.1 3.7M61.9 191.7l-1.6 .9M62.8 192.6l-.7 .2M63.6 193.2l.1 1h1.1M63.6 194.2l.5 .4M64.7 195.2l2.3 .9M64.8 188a1.47 1.47 0 0 1 2.1 .2M67.7 188.4l.6 1a3.7 3.7 0 0 0 1.8 1.3M80.3 190.2l1.1 .7M80.9 189.9l1.7 3M83.5 184.5l3.5 5.9-1.2 .7-2.6-4.3"/>
<path d="M83.6 190.9a1.45 1.45 0 0 1 1.2 2.2 1.45 1.45 0 0 1-1.2-2.2zM84.6 191.3l.4 .7M85.3 193.1l2.6 1.4M85.8 191.1a1.77 1.77 0 0 1-.5 1.9 1.77 1.77 0 0 1-1.9 .3M87 190.4a2.5 2.5 0 0 1-2 2.9M90.2 184.2l3.7-2.2v-.5l-.5-.2 .5 .7v2.9l-3.7 2.2M92.4 192.5a2.16 2.16 0 0 1 3.1 .3 1.43 1.43 0 0 1-1.9 1.1 1.27 1.27 0 0 1-1.4-1.1zM92.7 193.6a2.58 2.58 0 0 1 2.4 0M94.5 188.4l3.4-2v-2.7l-5.7 3.3 7.2 4.2M94.5 198.4l-6.6-3.8v-1.4l5.5 3.2 2.2-2.6 1.2-1.1 .8-.3h.7l1.5 .6 1.4 1.1 1.5 2.1 3.2 7.5 5.5 3.1v1.4l-13.7-7.9M96.8 192.7l6.7-3.9 1.2-.2 1 .3 1.6 1.1 1.5 1.9 .9 1.7 2.7 6.3M97.7 196.6a1.36 1.36 0 0 1 1.4-1.9 4 4 0 0 1 2.4 4.8 1.42 1.42 0 0 1-2.2-.1"/>
<path d="M98.4 191.8l-4-2.3-6.5 3.7M100 195.1a.82 .82 0 0 0-1.2 .8M100 195.1v.1M100.1 195.2l-15.8 9.1M101.6 198l.1 .1a.8 .8 0 0 1-.4 .7 .8 .8 0 0 1-.9-.1M101.7 198l-15.8 9.1M111.7 198.3l15.8 9.1 1.4 1.4 .1 .5-.2 .4-.7 .6-35.9 20.7-1 .4h-1.2l-2.6-.8v2.7l-23.4-13.5M118.6 188.2l-9 5.2M118.6 188.2a1.78 1.78 0 0 0-.6-2.6l-.7-.3-.3 .1-9.1 5.3M28.6 206l17.7 10.2M28.6 203.2l17.7 10.3M46.3 213.5l5.8-3.4v2.8l-5.8 3.3z"/>
<path d="M52.1 212.9l8.6 5M52.1 210.1l11 6.4M57.9 219.5a1.4 1.4 0 0 1 1.9 1.1 1.24 1.24 0 0 1-.3 1.7 2 2 0 0 1-1.6-2.8zM58.7 210v1.4l6.6 3.8M63.2 209.3a2.16 2.16 0 0 1 3.1 .3 1.43 1.43 0 0 1-1.9 1.1 1.27 1.27 0 0 1-1.3-1.1zM63.5 210.4a2.58 2.58 0 0 1 2.4 0M66.4 218.4l21 12.2M67.6 209.5l6.9-3.9 1.1-.1 1.6 .6 1.4 1.2 1.4 2 3.2 7.5 5.6 3.1v1.4l-6.5 3.7-13.7-7.9M67.8 213.8a2.8 2.8 0 0 1 .6-3.3 2.83 2.83 0 0 1 3.2 1.1 5.6 5.6 0 0 1 1.6 5.4 1.74 1.74 0 0 1-2.7 .5l-1.1-.9M69.2 208.6l-4-2.3-6.5 3.7 5.5 3.2 2.1-2.5 1.4-1.2 1.2-.3 1.6 .5 1.5 1.2 1 1.4 1.3 2.5 2.5 5.7M69.5 210.4l-.2 .8 .2 1.6M69.9 210.4l-.3 .8 .2 1.5"/>
<path d="M70 210.5l-.2 1.1 .1 1M71.2 215.6l1.2 1 .9 .3M71.2 211.3h.1M71.3 211.3l-.5 .8M71.3 211.8l.3-.2-13.6 7.8M71.4 215.5l1.2 .8 .8 .2M71.5 215.4l.8 .6 1.1 .4M72.4 214.9h.9M73.2 214.4l-13.5 7.9M73.2 214.4l-.3 .2M75.4 205.4a3 3 0 0 1 3.6 .9 7.5 7.5 0 0 1 2.5 6.3M75.5 205.4a2.63 2.63 0 0 1 3.5 .1 7.2 7.2 0 0 1 3 7.1l-.3 .5"/>
<path d="M78.7 205.3h.1M78.7 205.3a7.5 7.5 0 0 1 3.4 7l-.3 .9M81.2 202.4a6.3 6.3 0 0 1 4.8 4.7 3.7 3.7 0 0 1-.7 4.2l-.2 .1M81.3 219.8a2.16 2.16 0 0 1 3.1 .2 1.43 1.43 0 0 1-1.9 1.1 1.27 1.27 0 0 1-1.4-1.1zM82.2 203.3a7.4 7.4 0 0 1 3.4 7.1l-.5 1-.4 .3-2.9 1.7M83.2 216.8l-6.4 3.7 5.5 3.2M88.8 219.9l-6.5 3.8v1.3M110.5 202.9a2.16 2.16 0 0 1 3.1 .3 1.43 1.43 0 0 1-1.9 1.1 1.27 1.27 0 0 1-1.4-1.1zM110.8 204a2.58 2.58 0 0 1 2.3 0M111.4 206.8l6.5-3.7v1.3l-6.5 3.8M117.9 203.1l-5.5-3.2-6.5 3.8M123.6 208.1a2.16 2.16 0 0 1 3.2 .3 1.43 1.43 0 0 1-1.9 1.1 1.27 1.27 0 0 1-1.4-1.1z"/>
<path d="M129 209.2v2.9l-.8 .9-36.1 20.8-.8 .3h-1.2l-2.7-.8M81.6 220.9a2.58 2.58 0 0 1 2.3 0M88 228.7a2.16 2.16 0 0 1 3.1 .3 1.43 1.43 0 0 1-1.9 1.1 1.27 1.27 0 0 1-1.4-1.1z"/>
</g>
<g fill="#000">
<circle cx="103.1" cy="69" r=".18"/>
<circle cx="68.3" cy="116.7" r=".18"/>
<circle cx="68.3" cy="116.8" r=".18"/>
<circle cx="68.4" cy="117" r=".18"/>
<circle cx="68.5" cy="117.2" r=".18"/>
<circle cx="68.7" cy="117.4" r=".18"/>
<circle cx="78.7" cy="205.3" r=".18"/>
</g>
<!-- layer: Border -->
<path d="M20 10.1h180v276.9h-180zM110 5.1v10M15 148.6h10M195 148.6h10" fill="none" stroke="#000" stroke-width=".25"/>
<!-- layer: TitleBlock -->
<path d="M20 240.1h180v46.9h-180zM20 250h180M44 240.1v9.9M78 240.1v46.9M139 240.1v46.9M78 260.1h122M139 277.1h61M149 277.1v9.9M185 277.1v9.9" fill="none" stroke="#000" stroke-width=".36"/>
<!-- layer: Annotations -->
<path d="M179.9 98.6h-47.3l-56.5 4.3M29.1 119.7v13.2l1.3 .4-2.6 .6 1.3 .4v13.2M91.3 117.3l40.1 7.1h31.8M173.1 112.5h-40.3l-57 3.5M22.6 155.2v5.7l1.3 .3-2.5 .7 1.2 .3v5.7M28.2 146.6h24.9l.3-1.2 .7 2.5 .3-1.3h24.9M28.6 154.6v25.5l1.3 .3-2.5 .6 1.2 .4v25.4M141.2 152.8h-11.5l-51 42.8M142.7 145.1h-13.3l-49.9 26.4M145.7 158.8h-15.4l-45.3 41.6M164.6 167.2h-33.9l-21.9 19.6M167.3 177h-35.7l-10 7.6" fill="none" stroke="#000" stroke-width=".21"/>
<path d="M72.3 116.3l3.5-.8v1.1zM72.6 103.1l3.5-.8v1.1zM87.9 116.7h3.5l-.2 1.2zM76.4 173.2l2.8-2.2 .6 1zM78.3 195.1l.7 .9-3 1.8zM108.4 186.4l.7 .8-3 1.9zM121.2 184.2l.7 .9-3.1 1.6zM84.7 200l.7 .8-2.9 2z" fill="#000" stroke="#000" stroke-width=".21"/>
<g font-size="7">
<text x="79" y="270.6">PR1 FIL ROUGE</text>
<text x="144.7" y="272.3">AVLBS-CHA-01</text>
<text x="79" y="278.1">CHASSIS</text>
</g>
<g font-size="5.4">
<text x="135.8" y="97.5">Steering rack holder</text>
<text x="136" y="111.5">Servo pivot point</text>
<text x="134.5" y="123.3">Steering rack</text>
<text x="132.5" y="144.4">BLDC</text>
<text x="132.8" y="152.1">Belt</text>
<text x="133.5" y="158.1">Poulie</text>
<text x="133.8" y="166.1">Bearing holder</text>
<text x="137.2" y="176.3">M4 Driveshaft</text>
</g>
<g font-size="4.9">
<text x="21" y="248.5">ENGR</text>
<text x="45" y="248.5">PR1-CHAS-1</text>
<text x="79" y="248.5">AVESTA Molaei 19/09/2022</text>
<text x="168.9" y="248.5">AVESTA MOLAEI</text>
<text x="79" y="258.6">ENGINEERING DRAFT</text>
<text x="140" y="258.6">PROTOTYPE</text>
<text x="140.6" y="285.7">1.1</text>
<text x="150" y="285.5">19/09/2022</text>
<text x="189.1" y="285.7">5/6</text>
</g>
<g font-size="2.5">
<text x="21" y="242.9">Dept.</text>
<text x="45" y="242.9">Technical reference</text>
<text x="79" y="242.9">Created by</text>
<text x="140" y="242.9">Approved by</text>
<text x="79" y="252.8">Document type</text>
<text x="140" y="252.8">Document status</text>
<text x="79" y="262.9">Title</text>
<text x="140" y="262.9">DWG No.</text>
<text x="140" y="279.9">Rev.</text>
<text x="150" y="279.9">Date of issue</text>
<text x="186" y="279.9">Sheet</text>
</g>
</svg>
